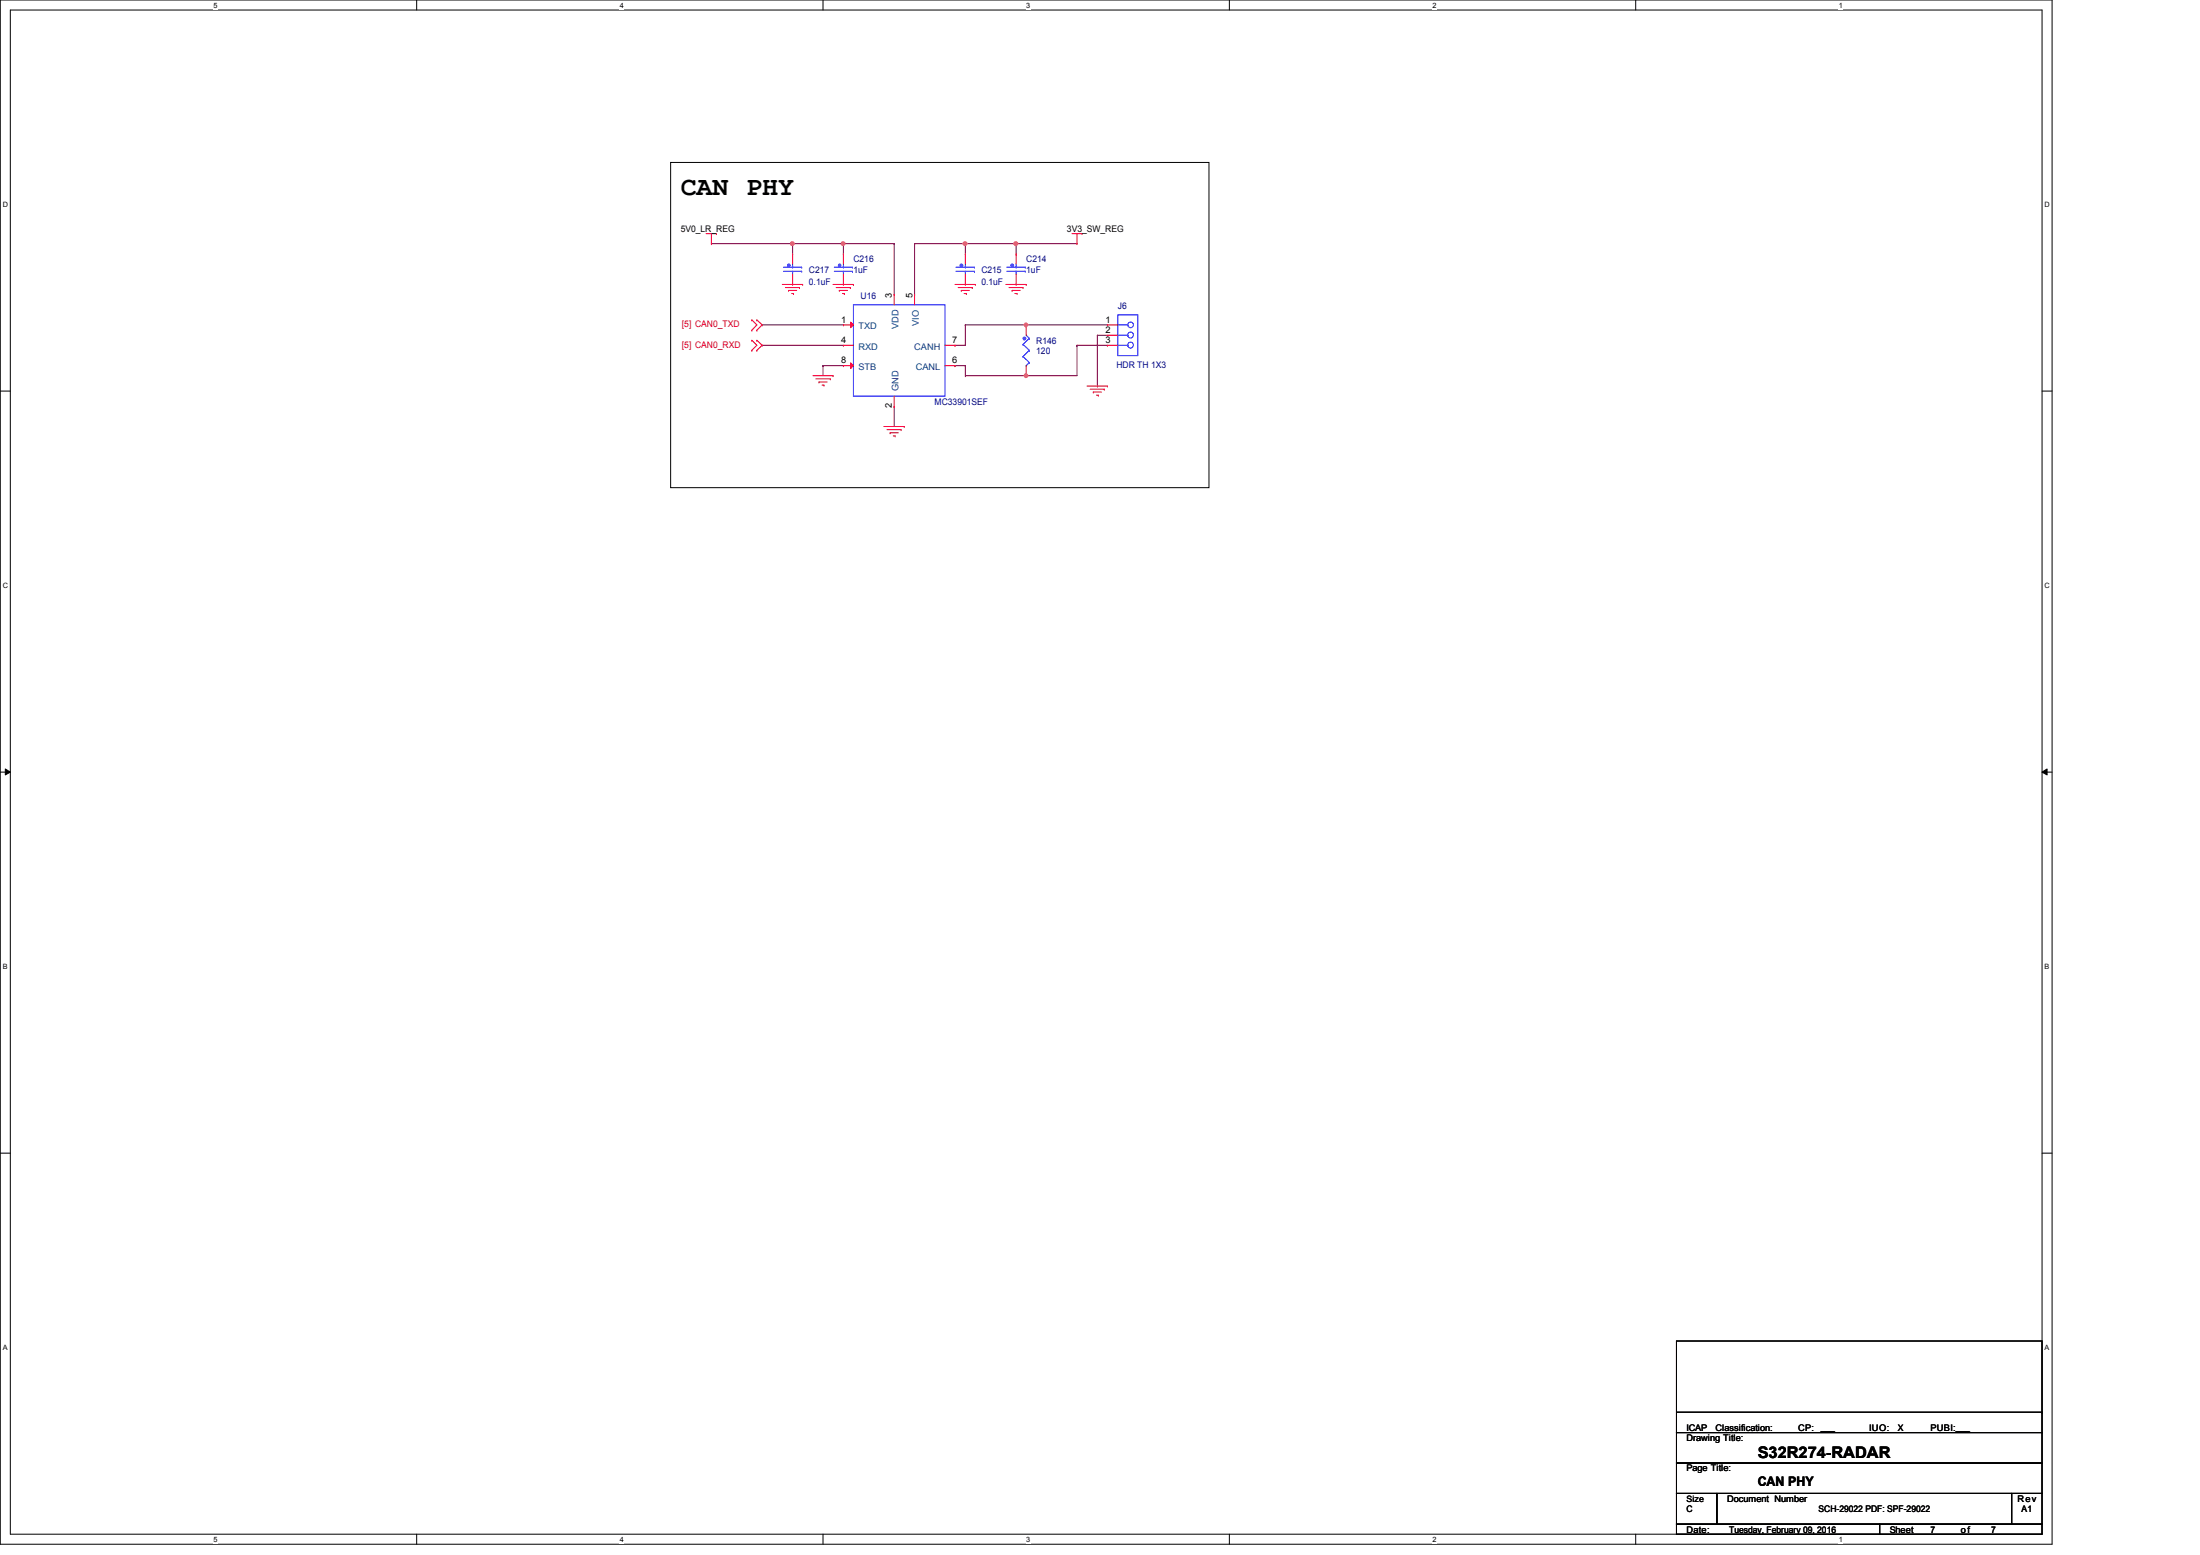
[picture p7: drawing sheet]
<svg xmlns="http://www.w3.org/2000/svg" width="297mm" height="210mm" viewBox="0 0 297 210" stroke-linecap="round" stroke-linejoin="round" font-family="sans-serif">
<path d="M0 0h277.1v208.4h-277.1zM1.4 1.4h274.3v205.7h-274.3z" fill="none" stroke="#000" stroke-width=".14"/>
<g fill="#fff">
<path d="M28.8 .1h.6v1.1h-.6z"/>
<path d="M28.8 207.2h.6v1.1h-.6z"/>
</g>
<path d="M56.3 0v1.4M56.3 207.1v1.3" fill="none" stroke="#000" stroke-width=".14"/>
<g fill="#fff">
<path d="M83.7 .1h.5v1.1h-.5z"/>
<path d="M83.7 207.2h.5v1.1h-.5z"/>
</g>
<path d="M111.1 0v1.4M111.1 207.1v1.3" fill="none" stroke="#000" stroke-width=".14"/>
<g fill="#fff">
<path d="M138.6 .1h.5v1.1h-.5z"/>
<path d="M138.6 207.2h.5v1.1h-.5z"/>
</g>
<path d="M166 0v1.4M166 207.1v1.3" fill="none" stroke="#000" stroke-width=".14"/>
<g fill="#fff">
<path d="M193.4 .1h.6v1.1h-.6z"/>
<path d="M193.4 207.2h.6v1.1h-.6z"/>
</g>
<path d="M220.8 0v1.4M220.8 207.1v1.3" fill="none" stroke="#000" stroke-width=".14"/>
<g fill="#fff">
<path d="M248.3 .1h.5v1.1h-.5z"/>
<path d="M248.3 207.2h.5v1.1h-.5z"/>
<path d="M.4 27.1h.7v1.1h-.7z"/>
<path d="M276.1 27.1h.7v1.1h-.7z"/>
<path d="M.4 78.5h.7v1.1h-.7z"/>
<path d="M276.1 78.5h.7v1.1h-.7z"/>
</g>
<path d="M0 52.8h1.4M275.7 52.8h1.4" fill="none" stroke="#000" stroke-width=".14"/>
<g fill="#fff">
<path d="M.4 129.9h.6v1.1h-.6z"/>
<path d="M276.1 129.9h.6v1.1h-.6z"/>
</g>
<path d="M0 104.2h1.4M.7 103.8l.7 .4-.7 .4zM275.7 104.2l.7-.4v.8zM275.7 104.2h1.4" fill="none" stroke="#000" stroke-width=".14"/>
<path d="M.7 103.8l.7 .4-.7 .4zM275.7 104.2l.7-.4v.8z" fill="#000"/>
<g fill="#fff">
<path d="M.4 181.4h.6v1.1h-.6z"/>
<path d="M276.1 181.4h.6v1.1h-.6z"/>
</g>
<path d="M90.5 21.9h72.7v43.9h-72.7zM0 155.7h1.4M275.7 155.7h1.4" fill="none" stroke="#000" stroke-width=".14"/>
<path d="M123.5 32.9h.1M123.5 32.9v6.9M123.5 32.9h13.7M130.3 32.9h.1M102.9 43.9h.1M102.9 46.6h.1M102.9 43.9h11M102.9 46.6h11M120.7 54.9h.1M120.7 54.9v2.7" fill="none" stroke="#800040" stroke-width=".14"/>
<circle cx="130.3" cy="32.9" r=".26" fill="#f0f"/>
<circle cx="130.3" cy="32.9" r=".26" fill="none" stroke="#f0f" stroke-width=".14"/>
<path d="M130.3 32.9h.1M130.3 32.9v1.4M137.2 32.9h.1M137.2 32.9v1.4M137.2 32.9h8.2" fill="none" stroke="#800040" stroke-width=".14"/>
<circle cx="137.2" cy="32.9" r=".26" fill="#f0f"/>
<circle cx="137.2" cy="32.9" r=".26" fill="none" stroke="#f0f" stroke-width=".14"/>
<path d="M107 32.9h.1M107 32.9v1.4M113.9 32.9h.1M113.9 32.9v1.4" fill="none" stroke="#800040" stroke-width=".14"/>
<circle cx="113.8" cy="32.9" r=".26" fill="#f0f"/>
<circle cx="113.8" cy="32.9" r=".26" fill="none" stroke="#f0f" stroke-width=".14"/>
<g fill="none" stroke="#800040" stroke-width=".14">
<path d="M107 32.9h.1M107 32.9h13.7M113.9 32.9h.1M120.7 32.9h.1M120.7 32.9v6.9M128.9 49.4h.1M128.9 46.6h.1M128.9 49.4h1.4M130.3 49.4h.1M130.3 50.7h.1M130.3 43.9h.1M130.3 43.9v2.7h-1.4"/>
<path d="M130.3 49.4v1.3M130.3 50.7h8.3M130.3 43.9h19.2M138.6 43.9h.1"/>
</g>
<path d="M138.4 43.7l.1-.1 .2 .1v.3l-.2 .1-.1-.1z" fill-rule="evenodd" fill="#f0f"/>
<path d="M138.4 43.7l.1-.1 .2 .1v.3l-.2 .1-.1-.1z" fill="none" stroke="#f0f" stroke-width=".14"/>
<path d="M138.6 50.7h.1M138.6 50.7h6.8" fill="none" stroke="#800040" stroke-width=".14"/>
<path d="M138.4 50.5h.1l.2 .1v.3l-.2 .1-.1-.1z" fill-rule="evenodd" fill="#f0f"/>
<path d="M138.4 50.5h.1l.2 .1v.3l-.2 .1-.1-.1z" fill="none" stroke="#f0f" stroke-width=".14"/>
<path d="M96.1 32.9h10.9M107 32.9h.1M145.4 46.6h.1M145.4 46.6v4.1" fill="none" stroke="#800040" stroke-width=".14"/>
<circle cx="107" cy="32.9" r=".26" fill="#f0f"/>
<circle cx="107" cy="32.9" r=".26" fill="none" stroke="#f0f" stroke-width=".14"/>
<path d="M111.1 49.4h.1M111.1 49.4v1.3M111.1 49.4h2.8M145.4 46.6h.1M145.4 46.6h4.1M148.2 52.1h.1M148.2 45.3h.1M148.2 45.3v6.8M148.2 45.3h1.3" fill="none" stroke="#800040" stroke-width=".14"/>
<g fill="none" stroke="#f00" stroke-width=".14">
<path d="M95.3 31.5h1.4M96.1 32.9h.1M96.1 31.5v1.4M96.7 31.5h.1M105.6 38.4h2.8M106 38.8h1.9M106.5 39.2h.1M106.5 39.2h1.1M106.9 39.6h.2M107.1 39.6h.1M107.9 38.8h.1M108.4 38.4h.1"/>
<path d="M112.5 38.4h2.7M112.9 38.8h1.9M113.3 39.2h.1M113.3 39.2h1.1M113.7 39.6h.3M114 39.6h.1M114.8 38.8h.1M115.2 38.4h.1M128.9 38.4h2.8M129.4 38.8h1.9M129.8 39.2h.1M129.8 39.2h1.1"/>
<path d="M130.2 39.6h.3M130.5 39.6h.1M131.3 38.8h.1M131.7 38.4h.1M135.8 38.4h2.8M136.2 38.8h1.9M136.6 39.2h.1M136.6 39.2h1.1M137 39.6h.3M137.3 39.6h.1M138.1 38.8h.1M138.6 38.4h.1"/>
<path d="M144.7 31.5h1.4M145.4 32.9h.1M145.4 31.5v1.4M146.1 31.5h.1M101.5 43.2h.1M101.5 44.6h.1M101.5 45.9h.1M101.5 47.3h.1M101.5 43.2l.7 .7-.7 .7M101.5 45.9l.7 .7-.7 .7M102.2 44.6h.1M102.2 43.2h.1"/>
<path d="M102.2 47.3h.1M102.2 45.9h.1M102.2 43.2l.7 .7-.7 .7M102.2 45.9l.7 .7-.7 .7M109.8 50.7h2.7M110.1 51.1h2M110.6 51.6h.1M110.6 51.6h1.1M111 52h.2M111.2 52h.1M112.1 51.1h.1M112.5 50.7h.1"/>
<path d="M119.3 57.6h2.8M119.8 58h1.9M120.2 58.4h.1M120.2 58.4h1.1M120.6 58.8h.3M120.9 58.8h.1M121.7 58h.1M122.1 57.6h.1M146.8 52.1h2.7M147.2 52.5h1.9M147.6 52.9h.1M147.6 52.9h1.1"/>
<path d="M148 53.3h.3M148.3 53.3h.1M149.1 52.5h.1M149.5 52.1h.1"/>
</g>
<path d="M226.4 193.4h49.3v4.1h-49.3zM226.4 197.5h49.3v4.1h-49.3zM226.4 181h49.3v12.4h-49.3zM226.4 190.6h49.3M275.7 190.6h.1M226.4 201.6h5.4v4.1h-5.4zM226.4 205.7h27.4v1.4h-27.4zM231.8 201.6h39.8v4.1h-39.8zM253.8 205.7h21.9v1.4h-21.9zM271.6 201.6h4.1v4.1h-4.1z" fill="none" stroke="#000" stroke-width=".14"/>
<path d="M129.1 36.6h2.5M129.1 36.1h2.5M130.3 36.6h.1M130.3 36.6v.4M131.6 36.6h.1M131.6 36.1h.1" fill="none" stroke="#00f" stroke-width=".14"/>
<path d="M129.7 35.7h.2v.3h-.1h-.1z" fill-rule="evenodd" fill="#00f"/>
<g fill="none" stroke="#00f" stroke-width=".14">
<path d="M112.6 36.6h2.5M112.6 36.1h2.5M113.9 36.6h.1M113.9 36.6v.4M115.1 36.6h.1M115.1 36.1h.1M129.7 35.7h.2v.3h-.1h-.1zM130.3 36.1h.1M130.3 35.6v.5M150.9 42.5h2.7v5.5h-2.7zM150.9 43.9h1.4M150.9 45.3h1.4"/>
<path d="M150.9 46.6h1.4M152.3 43.9h.1M152.3 45.3h.1M152.3 46.6h.1"/>
<circle cx="152.6" cy="46.6" r=".39"/>
<circle cx="152.6" cy="45.2" r=".39"/>
<circle cx="152.7" cy="43.9" r=".38"/>
</g>
<path d="M130.3 34.3h.1M130.3 38.4h.1M130.3 34.3v1.3M130.3 37v1.4M149.5 43.9h.1M149.5 45.3h.1M149.5 46.6h.1M149.5 43.9h1.4M149.5 45.3h1.4M149.5 46.6h1.4" fill="none" stroke="#f00" stroke-width=".14"/>
<path d="M113.2 35.7h.3v.3h-.1h-.2z" fill-rule="evenodd" fill="#00f"/>
<path d="M105.8 36.6h2.4M105.8 36.1h2.4M107 36.6h.1M107 36.6v.4M108.2 36.6h.1M108.2 36.1h.1M113.2 35.7h.3v.3h-.1h-.2zM113.9 36.1h.1M113.9 35.6v.5" fill="none" stroke="#00f" stroke-width=".14"/>
<path d="M113.9 34.3h.1M113.9 38.4h.1M113.9 34.3v1.3M113.9 37v1.4" fill="none" stroke="#f00" stroke-width=".14"/>
<path d="M106.4 35.7h.2v.3h-.1h-.1z" fill-rule="evenodd" fill="#00f"/>
<g fill="none" stroke="#00f" stroke-width=".14">
<path d="M106.4 35.7h.2v.3h-.1h-.1zM107 36.1h.1M107 35.6v.5M138.1 46.5h.1M138.1 48.1h.1M138.1 46.5l.9 .8M138.1 48.1l.9 .8M138.6 49.4h.1M138.6 45.3l.4 .4M139 45.7h.1M139 47.3h.1M139 48.9h.1"/>
<path d="M139 45.7l-.9 .8M139 47.3l-.9 .8M139 48.9l-.4 .5"/>
</g>
<path d="M107 34.3h.1M107 38.4h.1M107 34.3v1.3M107 37v1.4" fill="none" stroke="#f00" stroke-width=".14"/>
<path d="M138.2 45.6h.3v.2l-.2 .1-.1-.1z" fill-rule="evenodd" fill="#00f"/>
<path d="M115.2 41.1h12.4v12.4h-12.4zM138.2 45.6h.3v.2l-.2 .1-.1-.1z" fill="none" stroke="#00f" stroke-width=".14"/>
<path d="M120.7 54.9h.1M120.7 53.5v1.4M138.6 43.9h.1M138.6 50.7h.1M138.6 43.9v1.4M138.6 49.4v1.3" fill="none" stroke="#f00" stroke-width=".14"/>
<path d="M114.8 43.5l.4 .4-.4 .3z" fill="#f00"/>
<path d="M113.9 43.9h.1M113.9 46.6h.1M113.9 43.9h1.3M113.9 46.6h1.3M114.8 43.5l.4 .4-.4 .3z" fill="none" stroke="#f00" stroke-width=".14"/>
<path d="M114.8 49l.4 .4-.4 .3z" fill="#f00"/>
<path d="M120.7 39.8h.1M120.7 39.8v1.3M123.5 39.8h.1M123.5 39.8v1.3M113.9 49.4h.1M113.9 49.4h1.3M114.8 49l.4 .4-.4 .3zM127.6 49.4h1.3M127.6 46.6h1.3M128.9 46.6h.1M128.9 49.4h.1" fill="none" stroke="#f00" stroke-width=".14"/>
<path d="M135.9 36.6h2.5M135.9 36.1h2.5M137.2 36.6h.1M137.2 36.6v.4M138.4 36.6h.1M138.4 36.1h.1" fill="none" stroke="#00f" stroke-width=".14"/>
<path d="M136.5 35.7h.3v.3h-.2h-.1z" fill-rule="evenodd" fill="#00f"/>
<path d="M136.5 35.7h.3v.3h-.2h-.1zM137.2 36.1h.1M137.2 35.6v.5" fill="none" stroke="#00f" stroke-width=".14"/>
<path d="M137.2 34.3h.1M137.2 38.4h.1M137.2 34.3v1.3M137.2 37v1.4" fill="none" stroke="#f00" stroke-width=".14"/>
<circle cx="130.3" cy="32.9" r=".26" fill="#f0f"/>
<circle cx="130.3" cy="32.9" r=".26" fill="none" stroke="#f0f" stroke-width=".14"/>
<circle cx="137.2" cy="32.9" r=".26" fill="#f0f"/>
<circle cx="137.2" cy="32.9" r=".26" fill="none" stroke="#f0f" stroke-width=".14"/>
<circle cx="113.8" cy="32.9" r=".26" fill="#f0f"/>
<circle cx="113.8" cy="32.9" r=".26" fill="none" stroke="#f0f" stroke-width=".14"/>
<path d="M138.4 43.7l.1-.1 .2 .1v.3l-.2 .1-.1-.1z" fill-rule="evenodd" fill="#f0f"/>
<path d="M138.4 43.7l.1-.1 .2 .1v.3l-.2 .1-.1-.1z" fill="none" stroke="#f0f" stroke-width=".14"/>
<path d="M138.4 50.5h.1l.2 .1v.3l-.2 .1-.1-.1z" fill-rule="evenodd" fill="#f0f"/>
<path d="M138.4 50.5h.1l.2 .1v.3l-.2 .1-.1-.1z" fill="none" stroke="#f0f" stroke-width=".14"/>
<circle cx="107" cy="32.9" r=".26" fill="#f0f"/>
<circle cx="107" cy="32.9" r=".26" fill="none" stroke="#f0f" stroke-width=".14"/>
<text font-size="3.6" x="91.9" y="26.3">CAN PHY</text>
<text font-size="2.2" x="237.3" y="196.8">S32R274-RADAR</text>
<text font-size="1.8" x="237.3" y="200.5">CAN PHY</text>
<g font-size="1.2">
<text x="91.9" y="31.3">5V0_LR_REG</text>
<text x="144.1" y="31.3">3V3_SW_REG</text>
<text x="120.4" y="40.2" transform="rotate(-90 120.4 40.2)">3</text>
<text x="123.2" y="40.2" transform="rotate(-90 123.2 40.2)">5</text>
<text x="113.6" y="43.6">1</text>
<text x="113.6" y="46.3">4</text>
<text x="128.6" y="46.3">7</text>
<text x="149.3" y="43.6">1</text>
<text x="149.3" y="45">2</text>
<text x="149.3" y="46.3">3</text>
<text x="113.6" y="49.1">8</text>
<text x="128.6" y="49.1">6</text>
<text x="120.4" y="55.1" transform="rotate(-90 120.4 55.1)">2</text>
<text x="227.7" y="194.5">Drawing Title:</text>
<text x="227.7" y="193.2">ICAP</text>
<text x="231.6" y="193.2">Classification:</text>
<text x="242.8" y="193.2">CP:</text>
<text x="245.8" y="193">___</text>
<text x="252.4" y="193.2">IUO:</text>
<text x="256.2" y="193.2">X</text>
<text x="260.6" y="193.2">PUBI:___</text>
<text x="227.7" y="202.7">Size</text>
<text x="227.7" y="198.6">Page Title:</text>
<text x="233.2" y="202.7">Document Number</text>
<text x="272.4" y="202.7">Rev</text>
<text x="227.7" y="204.1">C</text>
<text x="227.7" y="206.9">Date:</text>
<text x="233.5" y="206.9">Tuesday, February 09, 2016</text>
<text x="245.5" y="204.1">SCH-29022 PDF: SPF-29022</text>
<text x="255.1" y="206.9">Sheet</text>
<text x="260.6" y="206.9">7</text>
<text x="264.7" y="206.9">of</text>
<text x="268.9" y="206.9">7</text>
<text x="273" y="204.1">A1</text>
</g>
<g font-size="1.2" fill="#000080">
<text x="115.2" y="35.4">C216</text>
<text x="138.6" y="35.4">C214</text>
<text x="109.2" y="36.8">C217</text>
<text x="109.2" y="38.4">0.1uF</text>
<text x="115.2" y="36.8">1uF</text>
<text x="116.2" y="40.3">U16</text>
<text x="132.5" y="36.8">C215</text>
<text x="132.5" y="38.4">0.1uF</text>
<text x="138.6" y="36.8">1uF</text>
<text x="150.9" y="41.7">J6</text>
<text x="139.9" y="46.4">R146</text>
<text x="139.9" y="47.8">120</text>
<text x="150.7" y="49.7">HDR TH 1X3</text>
<text x="126.2" y="54.6">MC33901SEF</text>
</g>
<g font-size="1.2" fill="#f00">
<text x="92.1" y="44.2">[5] CAN0_TXD</text>
<text x="92.1" y="46.9">[5] CAN0_RXD</text>
</g>
<g font-size="1.2" fill="#004080">
<text x="115.9" y="44.4">TXD</text>
<text x="115.9" y="47.2">RXD</text>
<text x="121.3" y="44.4" transform="rotate(-90 121.3 44.4)">VDD</text>
<text x="123.4" y="47.2">CANH</text>
<text x="124.1" y="44" transform="rotate(-90 124.1 44)">VIO</text>
<text x="115.9" y="50">STB</text>
<text x="121.3" y="52.8" transform="rotate(-90 121.3 52.8)">GND</text>
<text x="123.7" y="50">CANL</text>
</g>
<g font-size="1">
<text x="28.8" y="1">5</text>
<text x="83.7" y="1">4</text>
<text x="138.6" y="1">3</text>
<text x="193.4" y="1">2</text>
<text x="248.3" y="1">1</text>
<text x=".4" y="27.9">D</text>
<text x="276.1" y="27.9">D</text>
<text x=".4" y="79.4">C</text>
<text x="276.1" y="79.4">C</text>
<text x=".4" y="130.8">B</text>
<text x="276.1" y="130.8">B</text>
<text x=".4" y="182.2">A</text>
<text x="276.1" y="182.2">A</text>
<text x="28.8" y="208.1">5</text>
<text x="83.7" y="208.1">4</text>
<text x="138.6" y="208.1">3</text>
<text x="193.4" y="208.1">2</text>
<text x="248.3" y="208.1">1</text>
</g>
</svg>
